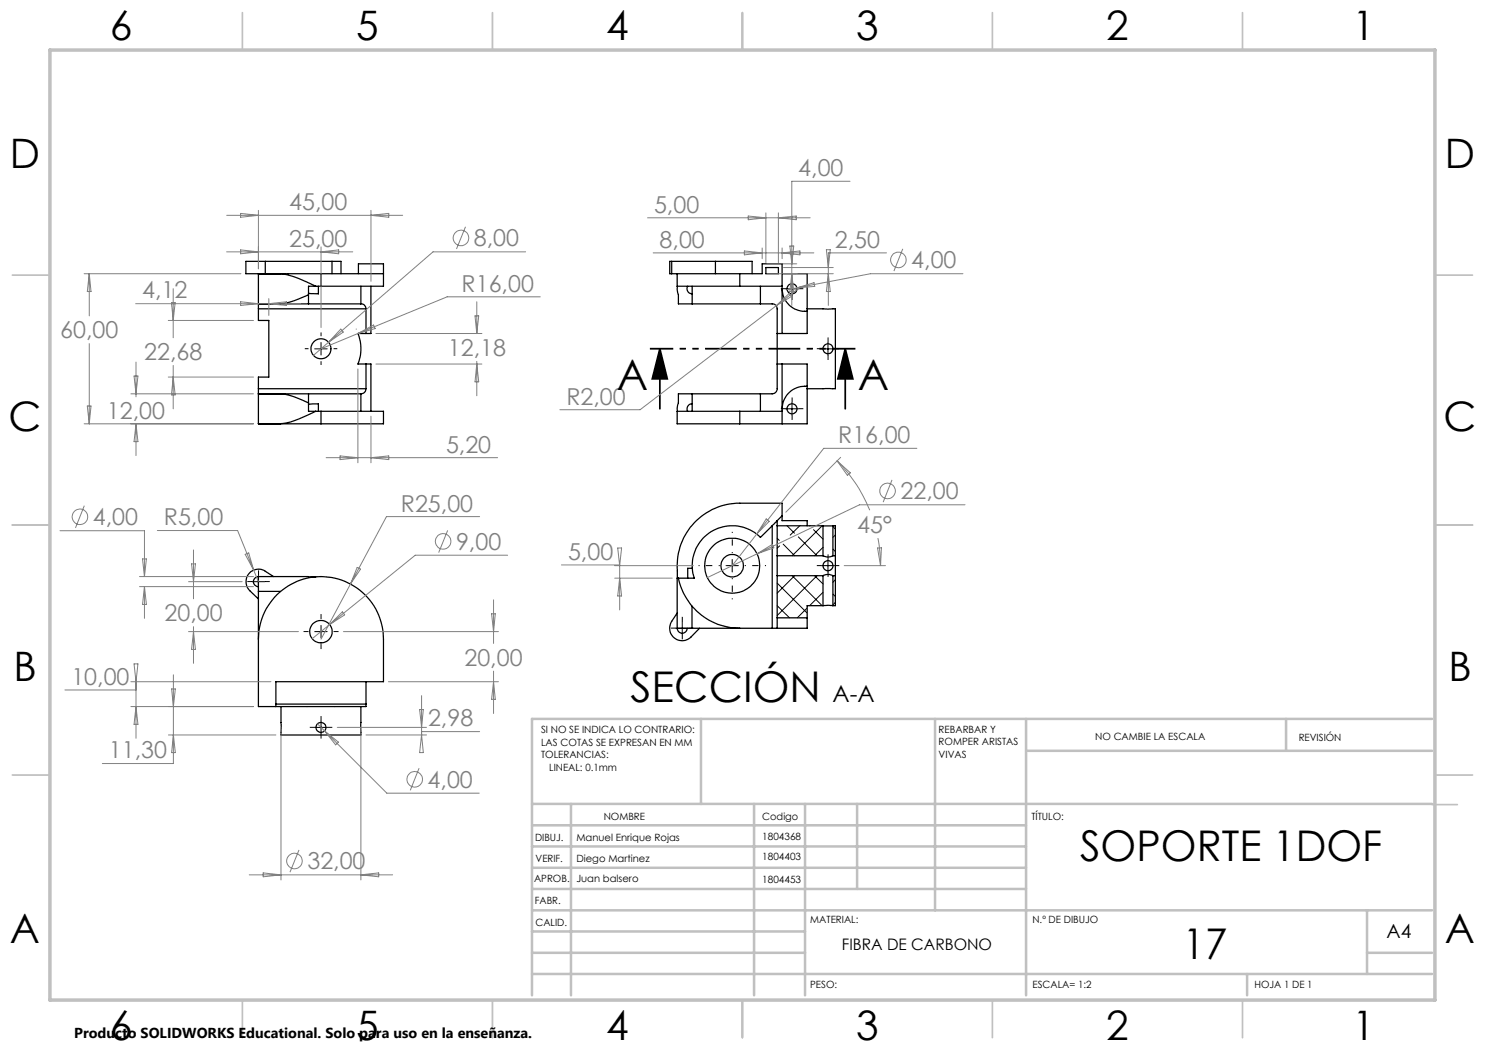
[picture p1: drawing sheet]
<svg xmlns="http://www.w3.org/2000/svg" width="297mm" height="210mm" viewBox="0 0 297 210" stroke-linecap="round" stroke-linejoin="round" font-family="sans-serif">
<g fill="none" stroke="#000" stroke-width=".25">
<path d="M51.7 54.8h4.4M51.7 54.8v5.9M53.1 52.3h-3.9v2.4h3.9M53.1 54.7h11.1M53.1 52.3v2.4M53.1 52.3h13.3M56.1 54.8a18.7 18.7 0 0 1 7 2.4M61.7 58.9a16.2 16.2 0 0 1-5.6 1.8M61.7 58.9v1.9M63.1 57.2h1.1M63.1 57.2h-1.4v1.7M63.7 57.2v1.6l-2-.1"/>
<path d="M64.2 54.7h12.5M64.2 54.7v2.5M66.4 52.3h1.8v2.4M66.4 52.3v2.4M71.7 54.7v-1.9h5v4.4h-12.5M72.2 57.2v3.6M74.2 57.2v9.5h-2.6a8 8 0 0 1 0 6.1h2.6v9.5M134.3 52.3h-.4v2.4h.4M134.3 52.3h8.8M134.3 54.7h1.1M134.3 52.3v2.4M135.4 57.2h12.6"/>
<path d="M135.4 54.7h12.6M135.4 54.7v2.5M135.5 57.2l-.1 .7 .3 1v1.9h2.7M137.5 57.2a1.01 1.01 0 0 0 .9 1.6M138.4 57.2v3.6M143.1 52.3h7.3v2.4M143.1 52.3v2.4M148 54.7h4.4v-1.9h4v13.9M148 57.2h8.4M148 54.7v2.5M152.1 57.2v3.6M153.2 53.5h2.5v1.2h-2.5z"/>
<path d="M156.4 57.8a4.5 4.5 0 0 0 5 4.5M156.4 54.7h5v7.1M51.7 78.8v5.9M51.7 78.8h4.4M51.7 78.8h10M51.7 60.8h10M51.7 60.8v1M51.7 77.7v1.1M51.7 60.7h4.4M51.7 60.7v.1M51.7 61.8v2.3h2.1v11.3h-2.1v2.3M51.7 78.8h.1"/>
<path d="M51.7 61.8h21.5M51.7 77.7h21.5M56.1 78.8a13.5 13.5 0 0 1 5.6 1.8M56.1 60.7l-4.4 .1M61.7 78.8h10.5M61.7 60.8h10.5M61.7 78.8v1.8M72.2 60.8a.96 .96 0 0 1 1 1M72.2 78.8v3.5M73.2 77.7a1.02 1.02 0 0 1-1 1.1M73.2 61.8v4.9M73.2 72.8v4.9"/>
<path d="M138.4 60.8h13.7M138.4 78.8h13.7M138.4 78.8h-2.7v1.8l-.3 1 .1 .7M138.4 78.8v3.5M152.1 60.8h2.3a.95 .95 0 0 1 1 1v4.9M152.1 78.8v3.5M155.4 72.8v4.9a1.02 1.02 0 0 1-1 1.1h-2.3M155.4 66.7v6.1M155.4 72.8h6v4.4M156.4 72.8v12M161.4 77.2a4.6 4.6 0 0 0-5 4.6M161.4 61.8h5.7v15.9h-5.7"/>
<path d="M161.4 77.2v.5M161.4 61.8v.5M161.4 77.7v7.1h-13.4M161.4 62.3v4.4h-6M51.7 84.8h12.5M51.7 84.7h4.4M51.7 84.7v.1M56.1 84.7l-4.4 .1M61.7 80.6v1.7h1.4M61.7 80.8h2v1.5M63.1 82.3a18.7 18.7 0 0 1-7 2.4M63.1 82.3h1.1"/>
<path d="M64.2 82.3h12.5v2.5h-12.5M64.2 82.3v2.5M135.4 82.3h12.6M135.4 82.3v2.5h12.6M138.4 80.7a1.03 1.03 0 0 0-.9 1.6M148 82.3h8.4M148 82.3v2.5M51.7 115.3l11.4 .1M51.7 115.3v3M51.7 118.3v23h21.5v-.5M51.7 115.3a1.01 1.01 0 0 0-1 1 1.01 1.01 0 0 0 1 1M51.7 118.3h4.4"/>
<path d="M54.7 115.3l-1.6-1a2.5 2.5 0 0 0-3.4 .5 2.5 2.5 0 0 0 .3 3.3l1.7 1.7M135.4 115.6h.3M135.7 115.6a12.6 12.6 0 0 0 12.3 10.1M138.5 113.7h-1v1.9M154.4 105.2l-2.3 2.3a8 8 0 0 0-9.9-1.2 8 8 0 0 0-3.3 9.3h-3.2M154.4 105.2v20.5M155.4 111.2v3.9M155.4 104.1l-1 1.1M155.4 104.1v7.1M155.4 115.1v10.6M155.4 111.2h9.2M155.4 115.1h9.2"/>
<path d="M155.4 105.2h9.2M156.4 103.1l-1 1M161.4 105.2v-1.1h-5v-3.5h-8.4a12.5 12.5 0 0 0-12.5 13.6l-.1 11.5M164.6 115.1a2.06 2.06 0 0 1 2 0M164.6 111.2a2.04 2.04 0 0 0 2 0M164.6 105.2h2M164.6 105.2v6M164.6 115.1v6M166.6 105.2v6M166.6 115.1v6M166.6 111.2h.5M166.6 115.1h.5"/>
<path d="M166.6 105.2h.5v6M167.1 111.2v3.9M167.1 115.1v6h-.5M51.7 127.8a12.5 12.5 0 0 1 12.5-12.5 12.5 12.5 0 0 1 12.5 12.5v8.5h-21.5v5M73.2 136.3v4.5M135.4 125.7h3M135.4 125.7a1.01 1.01 0 0 0 1 .9 1.01 1.01 0 0 0 1-.9M135.4 122.6l-1.1 1.7a2.5 2.5 0 0 0 .6 3.3 2.5 2.5 0 0 0 3.3-.2l1.7-1.7M138.4 125.7h16M138.4 121.2v4.5M154.4 125.7h1M155.4 123.6h6"/>
<path d="M164.6 121.1h2M164.6 121.1h-3.2v4.6h-6M55.2 140.8h18M56.2 141.3v5.7h16v-5.7"/>
<circle cx="158.4" cy="57.8" r="1"/>
<circle cx="64.2" cy="69.8" r="2"/>
<circle cx="165.6" cy="69.8" r=".99"/>
<circle cx="158.4" cy="81.8" r=".99"/>
<circle cx="146.4" cy="113.1" r="5.5"/>
<circle cx="146.4" cy="113.1" r="2.25"/>
<circle cx="165.6" cy="113.1" r=".99"/>
<circle cx="64.2" cy="126.3" r="2.25"/>
<circle cx="64.2" cy="145.5" r="1"/>
</g>
<g fill="none" stroke="#000" stroke-width=".2">
<path d="M157.2 57.8h2.5M158.4 56.5v2.5M62.9 69.8h2.5M64.2 68.5v2.5M164.4 69.8h2.4M165.6 68.5v2.5M157.2 81.8h2.5M158.4 80.5v2.5M50.4 116.3h2.6M51.7 115.1v2.5M145.2 113.1h2.5M146.4 111.9v2.5"/>
<path d="M155.4 116.6l6 6M155.4 107.7l.5 .4M155.4 105.2h.1M155.9 109.2l-.5 .4M156.6 108.8l2.3 2.4M157.4 105.2l1.5 1.4M158.4 115.1l6 6M158.9 115.1l-3.5 3.5M159.7 107.4l3.7 3.8M159.9 105.2l-1.9 1.8M161.9 105.2h.1M162.7 105.9l1.9 1.9"/>
<path d="M162.9 115.1l1.7 1.7M163.4 115.1l-8 8M164.4 113.1h2.4M164.4 105.2l-6 6M164.6 109.5l-1.7 1.7M164.6 118.5l-2.7 2.6M165.6 111.9v2.5M166.6 118.8l.5 .5M166.6 109.8l.5 .5M166.6 105.3l.5 .5M167.1 107l-.5 .5M167.1 115.9l-.5 .5"/>
<path d="M62.9 126.3h2.5M64.2 125.1v2.5M135.2 125.7h2.5M136.5 124.4v2.5M155.4 121.1l2.5 2.5M161.4 121.6l-1.9 2M167.1 120.5l-.5 .5M62.9 145.5h2.5M64.2 144.2v2.5"/>
</g>
<g fill="none" stroke="#808080" stroke-width=".2">
<path d="M170 36.3h-11.6v24.8M16.8 54.7h31.4M17.9 54.7v8.5M17.9 54.7l.3 3.6h-.7zM34.6 57.7v9.8M45.3 50.4h25.3M45.3 43.1h35.2M48.1 42.7l3.6 .4-3.6 .4zM48.1 50l3.6 .4-3.6 .4zM51.7 42.1v11.7M53.8 59.7v3.4M64.2 49.4v16.1"/>
<path d="M64.2 50.4l3.5-.4v.8zM74.2 42.1v14.2M74.2 43.1l3.6-.4v.8zM93.1 45.4l-1.8 4.4M105.1 50.4h-18.5l-20.9 18.1M108.1 59.4h-18.7l-17.8 7.3M129.5 43.6h32.5M130.6 50.6h32.2M148.9 50.2l3.5 .4-3.5 .4zM149.6 43.2l3.6 .4-3.6 .3zM152.4 49.6v2.1M153.2 42.6v9.9"/>
<path d="M153.4 54.7h13.3M153.4 52.8h5.9M155.7 42.6v9.9M155.7 43.6l3.5-.4v.7zM156.4 49.6v2.1M156.4 50.6l3.6-.4v.8zM156.7 53.5h10M158 49.2h.7l-.3 3.6zM158.4 54.7l.3 3.6h-.7zM159.4 57.6l-2 .4M159.4 57.6l3.4-1.1 .1 .8zM160.3 57.3l-5.1 3.9"/>
<path d="M165.3 49.9h.8l-.4 3.6zM165.7 54.7l.4 3.6h-.8zM177.3 50.6h-11.6v10.5M180.6 49.8l-1.8 4.4M192.6 54.7h-18.5l-14.7 2.9M17.9 68.7v16.1M26.2 78.8h24.5M26.8 75.2h.8l-.4 3.6zM27.1 60.7h33M27.2 72.4v7M33.7 75.4h17M33.7 64.1h17"/>
<path d="M34.3 60.5h.7l-.4 3.6zM34.6 73.1v8.7M34.6 75.4l.4 3.6h-.7zM48.1 60.4l3.6 .3-3.6 .4zM53.8 60.7l3.5-.3v.7zM65.7 68.5l-3 2.6M68.2 65.8l.5 .6-3 2.1zM71.2 65.8h.1M71.6 66.7l-7.4 3.1M71.6 66.7l3.1-1.7 .3 .7zM71.6 73.8v18.8M75.2 66.7h21.2"/>
<path d="M75.2 72.8h21.2M95 63.2h.7l-.3 3.5zM95.4 60.4v6.3M95.4 72.3v6.9M95.4 72.8l.3 3.6h-.7zM155.2 61.2l-27.2 20.7h-16M155.2 61.2l2.6-2.5 .5 .6zM16.8 84.8h33.9M17.5 81.2h.7l-.3 3.6zM27.2 84.8h.1M27.2 84.8v6.3M27.2 84.8l.4 3.5h-.8z"/>
<path d="M65.2 91.5h34.3M68 91.2l3.6 .3-3.6 .4zM74.2 83.2v9.4M74.2 91.5l3.6-.3v.7zM167.4 92.2a29.8 29.8 0 0 1 6.6 9.9M167.4 92.2l2.7 2.4-.6 .5zM168.1 91.5l-10.9 10.9M178.4 96l-1.8 4.4M183.4 89.7h-18.7l-13.4 17.1M12 106.1h16.9v9.2M16.9 101.1l-1.8 4.5M27.9 115.3h22.8"/>
<path d="M27.9 117.3h22.8M28.5 111.8h.8l-.4 3.5zM28.9 117.3v6.4M28.9 117.3l.4 3.6h-.8zM31.5 106.1h16l4.2 10.2M37.7 116.3h10.7M38.3 112.8h.8l-.4 3.5zM38.7 110v9.8M49 110.9l.7-.3 1 3.4zM71.4 113.5l.7 .3-2 3zM89.5 106.1l-1.8 4.4M95.9 103.3h-18.6l-13.1 24.5"/>
<path d="M98.7 120v8.7M101.5 111h-18.5l-20.6 16.7M112.3 113h11.6v9M122.9 113.1h15.8M122.9 115.6h11.5M123.5 109.6h.8l-.4 3.5zM123.9 115.6l.4 3.6h-.8zM151.3 106.8l-4.9 6.3M151.4 110.8l3-1.9 .4 .7zM153.2 103.8l.6 .5-2.5 2.5zM168.8 113.1h8.3M175.5 109.6h.8l-.2 3.5z"/>
<path d="M175.6 107.6l.4 3.4 .1 2.1M193 101h-21.1l-30.4 14.5M13 138h14.2M26.2 136.3h28M26.8 132.8h.8l-.4 3.5zM27.2 136.3v11.4M34.3 137.8h.8l-.4 3.5zM34.7 135v17.7h-14.2M37.7 126.3h22M38.7 125.3v7.4M38.7 126.3l.4 3.6h-.8zM65.9 124.9l2.6-2.5 .4 .6z"/>
<path d="M68.7 126.3h31M77.7 136.3h22M84.3 139.1v7.9M98.3 122.8h.8l-.4 3.5zM98.7 134.2v8.5M98.7 136.3l.4 3.6h-.8zM26.2 141.3h24.5M27.2 141.3l.4 3.6h-.8zM33.7 147h21.5M34.7 147l.4 3.5h-.8zM56.2 145.5v30.5M63.5 144.8l1.4 1.4"/>
<path d="M64.9 146.2l12.5 12.4h18.4M64.9 146.2l2.8 2.2-.6 .6zM67.5 145.5h17.8M72.2 145.5v30.5M73.2 147h12.1M83.8 153.6l-1.7 4.5M83.9 141.9h.8l-.4 3.6zM84.3 146.3h11.6M84.3 147l.4 3.5h-.8zM49.8 175h28.7M52.6 174.6l3.6 .4-3.6 .4zM59.8 170l-1.8 4.4"/>
<path d="M72.2 175l3.5-.4v.8z"/>
<circle cx="92.2" cy="47.6" r="1.56"/>
<circle cx="179.7" cy="52" r="1.55"/>
<circle cx="177.5" cy="98.2" r="1.55"/>
<circle cx="16" cy="103.4" r="1.56"/>
<circle cx="88.6" cy="108.3" r="1.55"/>
<circle cx="82.9" cy="155.9" r="1.56"/>
<circle cx="58.9" cy="172.2" r="1.55"/>
</g>
<path d="M132 69.8l1.5 6h-3zM132 69.8v12M169.1 69.8l1.5 6h-3zM169.1 69.8v12" fill="none" stroke="#000" stroke-width=".35"/>
<g fill="none" stroke="#000" stroke-width=".2" stroke-dasharray="15.2 1.3 1.3 1.3" stroke-linecap="butt">
<path d="M157.2 57.7h-1M158.4 56.5v-1M158.4 59v1M159.7 57.7h1M61.7 69.7h-.7M64.2 67.2v-.7M64.2 72.2v.8M66.7 69.7h.8M164.4 69.7h-1M165.6 68.5v-1M165.6 71v1M166.9 69.7h1"/>
<path d="M157.2 81.7h-1M158.4 80.5v-1M158.4 83v1M159.7 81.7h1M50.5 116.3h-1M51.7 115.1v-1M51.7 117.6v1M53 116.3h1M164.4 113.1h-1M165.6 111.9v-1M165.6 114.4v1M166.9 113.1h1"/>
<path d="M61.7 126.3h-1M64.2 123.8v-1M64.2 128.8v1M66.7 126.3h1M135.2 125.6h-1M136.5 124.4v-1M136.5 126.9v1M137.7 125.6h1M63 145.5h-1M64.2 144.2v-1M64.2 146.7v1M65.5 145.5h1"/>
</g>
<path d="M144 113.1h-4.3M146.5 110.6v-4.2M146.5 115.6v4.3M149 113.1h4.2" fill="none" stroke="#000" stroke-width=".2" stroke-dasharray="15.2 1.3 1.3 1.3" stroke-dashoffset="15" stroke-linecap="butt"/>
<path d="M171.1 69.7h-41.1" fill="none" stroke="#000" stroke-width=".35" stroke-dasharray="6.3 1.3 1.3 1.3 1.3 1.3" stroke-dashoffset="1.7" stroke-linecap="butt"/>
<g fill="none" stroke="#c0c0c0" stroke-width=".35">
<path d="M48.5 2.5v7.5M98.5 2.5v7.5M148.5 2.5v7.5M198.5 2.5v7.5M248.5 2.5v7.5M2.5 55h7.5M287 55h7.5M2.5 105h7.5M287 105h7.5M2.5 155h7.5M287 155h7.5M286.5 160.9h5"/>
<path d="M48.5 200v7.5M98.5 200v7.5M148.5 200v7.5M198.5 200v7.5M248.5 200v7.5"/>
</g>
<g fill="none" stroke="#c0c0c0" stroke-width=".5">
<path d="M140.2 143.8v17M187 143.8v38.3M205.2 143.8v55.3M205.2 150.2h81.2M257.2 143.8v6.4M286.4 143.8h-180v55.3M106.4 160.8h180M106.4 177.8h98.8M106.4 173.6h98.8M106.4 169.3h98.8M106.4 165.1h98.8M114.2 160.8v38.3"/>
<path d="M150.8 160.8v38.3M161 160.8v38.3M171.4 160.8v17M106.4 194.8h180M106.4 190.6h54.6M106.4 186.3h54.6M106.4 182.1h180M249.4 194.8v4.3M273.4 190.6h13M273.4 182.1v12.7"/>
</g>
<path d="M10 10h277v190h-277z" fill="none" stroke="#c0c0c0" stroke-width=".7"/>
<path d="M169.1 69.8l1.5 6h-3zM132 69.8l1.5 6h-3z" fill="#000"/>
<g font-size="8.5">
<text x="123.4" y="77.9">A</text>
<text x="171.5" y="77.9">A</text>
<text x="126.1" y="140.4">SECCIÓN</text>
<text x="216" y="172.3">SOPORTE 1DOF</text>
<text x="236.6" y="191.8">17</text>
</g>
<g font-size="8.1">
<text x="22" y="8">6</text>
<text x="71.2" y="8">5</text>
<text x="121.2" y="8">4</text>
<text x="171.2" y="8">3</text>
<text x="221.2" y="8">2</text>
<text x="270.5" y="8">1</text>
<text x="2" y="33.6">D</text>
<text x="289" y="33.6">D</text>
<text x="1.7" y="86.1">C</text>
<text x="288.7" y="86.1">C</text>
<text x="2.7" y="136.1">B</text>
<text x="289.7" y="136.1">B</text>
<text x="2" y="188.6">A</text>
<text x="289" y="188.6">A</text>
<text x="22" y="208">6</text>
<text x="71.2" y="208">5</text>
<text x="121.2" y="208">4</text>
<text x="171.2" y="208">3</text>
<text x="221.2" y="208">2</text>
<text x="270.5" y="208">1</text>
</g>
<g font-size="4.7" fill="#808080">
<text x="159.7" y="35.2">4,00</text>
<text x="57.8" y="42">45,00</text>
<text x="130.8" y="42.5">5,00</text>
<text x="57.8" y="49.3">25,00</text>
<text x="94.8" y="49.3">8,00</text>
<text x="131.9" y="49.5">8,00</text>
<text x="167" y="49.5">2,50</text>
<text x="182.3" y="53.7">4,00</text>
<text x="28.4" y="59.7">4,12</text>
<text x="92.3" y="58.3">R16,00</text>
<text x="12" y="67.7">60,00</text>
<text x="89.6" y="71.3">12,18</text>
<text x="28.9" y="72.1">22,68</text>
<text x="21.4" y="83.9">12,00</text>
<text x="113.3" y="80.9">R2,00</text>
<text x="167.6" y="88.6">R16,00</text>
<text x="89.2" y="90.5">5,20</text>
<text x="180.1" y="99.9">22,00</text>
<text x="18.6" y="105.1">4,00</text>
<text x="32.8" y="105.1">R5,00</text>
<text x="80.2" y="102.3">R25,00</text>
<text x="171.4" y="106.6">45°</text>
<text x="91.2" y="110">9,00</text>
<text x="113.6" y="112">5,00</text>
<text x="32.9" y="124.3">20,00</text>
<text x="14.3" y="137">10,00</text>
<text x="92.9" y="133.2">20,00</text>
<text x="85.6" y="145.3">2,98</text>
<text x="21.8" y="151.7">11,30</text>
<text x="85.5" y="157.6">4,00</text>
<text x="61.5" y="173.9">32,00</text>
</g>
<text font-size="4.7" x="166.5" y="140.4">A-A</text>
<text font-size="3.9" x="277.3" y="187.5">A4</text>
<text font-size="3.2" x="168.4" y="189.9">FIBRA DE CARBONO</text>
<text font-size="2.9" x="14.9" y="207.6">Producto SOLIDWORKS Educational. Solo para uso en la enseñanza.</text>
<g font-size="2">
<text x="108.2" y="146.6">SI NO SE INDICA LO CONTRARIO:</text>
<text x="108.2" y="149.1">LAS COTAS SE EXPRESAN EN MM</text>
<text x="187.7" y="146.5">REBARBAR Y</text>
<text x="187.7" y="149">ROMPER ARISTAS</text>
<text x="219" y="148">NO CAMBIE LA ESCALA</text>
<text x="259.7" y="148.2">REVISIÓN</text>
<text x="108.2" y="151.6">TOLERANCIAS:</text>
<text x="109.8" y="154.1">LINEAL: 0.1mm</text>
<text x="187.7" y="151.5">VIVAS</text>
<text x="120.7" y="164">NOMBRE</text>
<text x="152.5" y="164">Codigo</text>
<text x="152.5" y="168">1804368</text>
<text x="206.3" y="164">TÍTULO:</text>
<text x="107" y="168.1">DIBUJ.</text>
<text x="107.1" y="172.4">VERIF.</text>
<text x="115.3" y="172.4">Diego Martinez</text>
<text x="115.3" y="168.2">Manuel Enrique Rojas</text>
<text x="152.5" y="172.1">1804403</text>
<text x="106.8" y="176.5">APROB.</text>
<text x="115.3" y="176.5">Juan balsero</text>
<text x="152.5" y="176.6">1804453</text>
<text x="107" y="180.8">FABR.</text>
<text x="107.1" y="185.2">CALID.</text>
<text x="162.1" y="184.5">MATERIAL:</text>
<text x="206.5" y="184.5">N.º DE DIBUJO</text>
<text x="162" y="197.6">PESO:</text>
<text x="206.5" y="197.6">ESCALA= 1:2</text>
<text x="250.9" y="197.6">HOJA 1 DE 1</text>
</g>
</svg>
